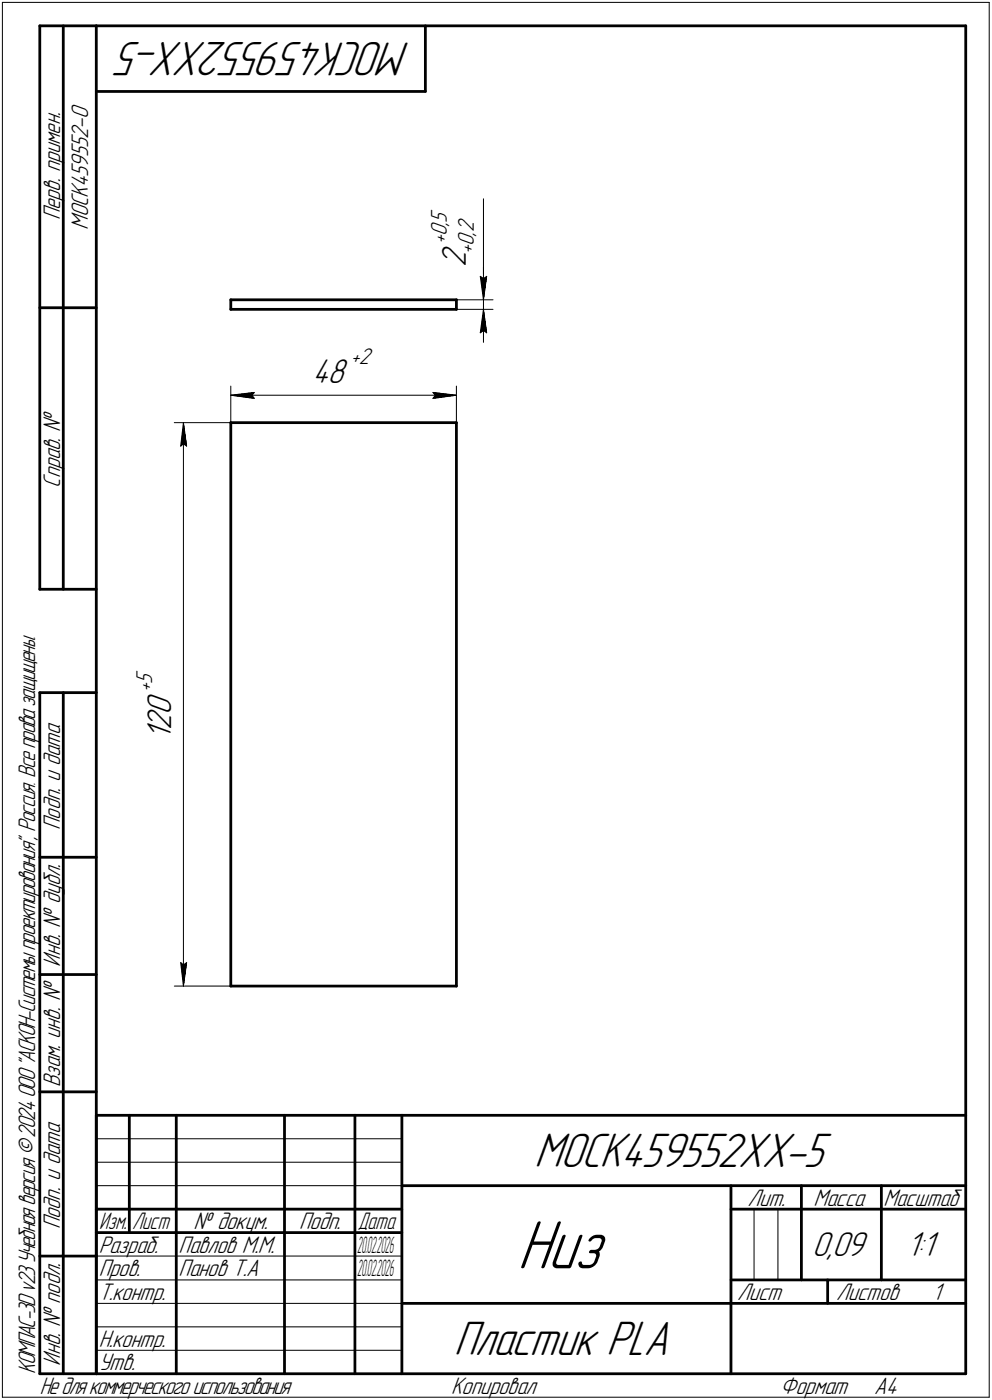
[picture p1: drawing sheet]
<svg xmlns="http://www.w3.org/2000/svg" width="211mm" height="298mm" viewBox="0 0 211 298" stroke-linecap="round" stroke-linejoin="round" font-family="sans-serif">
<g fill="none" stroke="#000" stroke-width=".59">
<path d="M8.5 5.5v120zM8.5 5.5h12zM13.5 5.5v120zM20.5 5.5v287zM20.5 5.5h185zM20.5 19.5h70zM90.5 5.5v14zM205.5 5.5v287zM8.5 65.5h12zM49.1 63.8h48zM49.1 65.9h48zM49.1 63.8v2.1z"/>
<path d="M97.1 63.8v2.1zM49.1 90v120zM49.1 90h48zM97.1 90v120zM8.5 125.5h12zM8.5 147.5v145zM8.5 147.5h12zM13.5 147.5v145zM8.5 182.5h12zM8.5 207.5h12zM49.1 210h48zM8.5 232.5h12z"/>
<path d="M20.5 237.5h185zM20.5 237.5v55zM27.5 237.5v25zM37.5 237.5v55zM60.5 237.5v55zM75.5 237.5v55zM85.5 237.5v55zM20.5 257.5h65zM85.5 252.5h120zM155.5 252.5v40zM155.5 257.5h15zM170.5 252.5v20z"/>
<path d="M170.5 257.5h35zM187.5 252.5v20zM8.5 267.5h12zM20.5 262.5h65zM85.5 277.5h70zM155.5 277.5h50zM155.5 272.5h50zM176.1 272.5v5zM8.5 292.5h12zM20.5 292.5h185z"/>
</g>
<g fill="none" stroke="#000" stroke-width=".21">
<path d="M.5 .5v297zM.5 .5h210zM210.5 .5v297zM102.2 58.8l.7 .6zM102.2 58.8l.7 5zM102.9 58.8v5zM102.9 42.3v16.5zM102.9 59.4l.6-.6zM102.9 56.9v6.9zM103.5 58.8l-.6 5zM97.1 63.8h7.8zM97.1 65.9h7.8z"/>
<path d="M102.2 70.9l.7-.5zM102.9 65.9l-.7 5zM102.9 70.4l.6 .5zM102.9 65.9l.6 5zM102.9 65.9v7zM102.9 63.8v2.1zM37.1 90h60zM38.4 95l.6-.5zM39 90l.7 5zM39 94.5l.7 .5zM39 90l-.6 5zM39 90v120z"/>
<path d="M49.1 82.2v7.8zM49.1 84.2l5-.6zM49.1 84.2l5 .6zM49.1 84.2h48zM53.6 84.2l.5 .6zM54.1 83.6l-.5 .6zM92.1 84.8l5-.6zM92.1 83.6l.5 .6zM92.1 83.6l5 .6zM92.6 84.2l-.5 .6zM97.1 82.2v7.8zM37.1 210h60z"/>
<path d="M38.4 205l.6 5zM38.4 205l.6 .5zM39 205.5l.7-.5zM39.7 205l-.7 5zM20.5 247.5h65zM20.5 252.5h65zM20.5 242.5h65zM160.4 257.5v15zM165.5 257.5v15zM20.5 267.5h65zM20.5 272.5h65zM20.5 277.5h65z"/>
<path d="M.5 297.5h210zM20.5 282.5h65zM20.5 287.5h65z"/>
</g>
<g fill="#fff" stroke="#fff" stroke-width=".21">
<path d="M91.4 44.4h10.5zM91.4 44.4h10.5zM91.4 44.5h10.5zM91.4 44.6h10.5zM91.4 44.7h10.5zM91.4 44.8h10.5zM91.4 44.9h10.5zM91.4 45h10.5zM91.4 45h10.5zM91.4 45.1h10.5zM91.4 45.2h10.5zM91.4 45.3h10.5zM91.4 45.4h10.5zM91.4 45.5h10.5zM91.4 45.6h10.5zM91.4 45.6h10.5zM91.4 45.7h10.5zM91.4 45.8h10.5zM91.4 45.9h10.5zM91.4 46h10.5zM91.4 46.1h10.5zM91.4 46.1h10.5zM91.4 46.2h10.5zM91.4 46.3h10.5zM91.4 46.4h10.5zM91.4 46.5h10.5zM91.4 46.6h10.5zM91.4 46.7h10.5zM91.4 46.7h10.5zM91.4 46.8h10.5zM91.4 46.9h10.5zM91.4 47h10.5zM91.4 47.1h10.5zM91.4 47.2h10.5zM91.4 47.2h10.5zM91.4 47.3h10.5zM91.4 47.4h10.5zM91.4 47.5h10.5zM91.4 47.6h10.5zM91.4 47.7h10.5zM91.4 47.8h10.5zM91.4 47.8h10.5zM91.4 47.9h10.5zM91.4 48h10.5zM91.4 48.1h10.5zM91.4 48.2h10.5zM91.4 48.3h10.5zM91.4 48.3h10.5zM91.4 48.4h10.5zM91.4 48.5h10.5zM91.4 48.6h10.5zM91.4 48.7h10.5zM91.4 48.8h10.5zM91.4 48.9h10.5zM91.4 48.9h10.5zM91.4 49h10.5zM91.4 49.1h10.5zM91.4 49.2h10.5zM91.4 49.3h10.5zM91.4 49.4h10.5zM91.4 49.4h10.5zM91.4 49.5h10.5zM91.4 49.6h10.5zM91.4 49.7h10.5zM91.4 49.8h10.5zM91.4 49.9h10.5zM91.4 50h10.5zM91.4 50h10.5zM91.4 50.1h10.5zM91.4 50.2h10.5zM91.4 50.3h10.5zM91.4 50.4h10.5zM91.4 50.5h10.5zM91.4 50.5h10.5zM91.4 50.6h10.5zM91.4 50.7h10.5zM91.4 50.8h10.5zM91.4 50.9h10.5zM91.4 51h10.5zM91.4 51.1h10.5zM91.4 51.1h10.5zM91.4 51.2h10.5zM91.4 51.3h10.5zM91.4 51.4h10.5zM91.4 51.5h10.5zM91.4 51.6h10.5zM91.4 51.6h10.5zM91.4 51.7h10.5zM91.4 51.8h10.5zM91.4 51.9h10.5zM91.4 52h10.5zM91.4 52.1h10.5zM91.4 52.2h10.5zM91.4 52.2h10.5zM91.4 52.3h10.5zM91.4 52.4h10.5zM91.4 52.5h10.5zM91.4 52.6h10.5zM91.4 52.7h10.5zM91.4 52.7h10.5zM91.4 52.8h10.5zM91.4 52.9h10.5zM91.4 53h10.5zM91.4 53.1h10.5zM91.4 53.2h10.5zM91.4 53.3h10.5zM91.4 53.3h10.5zM91.4 53.4h10.5zM91.4 53.5h10.5zM91.4 53.6h10.5zM91.4 53.7h10.5zM91.4 53.8h10.5zM91.4 53.8h10.5zM91.4 53.9h10.5zM91.4 54h10.5zM91.4 54.1h10.5zM91.4 54.2h10.5zM91.4 54.3h10.5zM91.4 54.4h10.5zM91.4 54.4h10.5zM91.4 54.5h10.5zM91.4 54.6h10.5zM91.4 54.7h10.5zM91.4 54.8h10.5zM91.4 54.9h10.5zM91.4 54.9h10.5zM91.4 55h10.5zM91.4 55.1h10.5zM91.4 55.2h10.5zM91.4 55.3h10.5zM91.4 55.4h10.5zM91.4 55.5h10.5zM91.4 55.5h10.5zM91.4 55.6h10.5zM91.4 55.7h10.5zM91.4 55.8h10.5zM91.4 55.9h10.5zM91.4 56h10.5zM91.4 56h10.5zM91.4 56.1h10.5zM91.4 56.2h10.5zM91.4 56.3h10.5zM91.4 56.4h10.5zM91.4 56.5h10.5zM91.4 56.6h10.5zM91.4 56.6h10.5zM91.4 56.7h10.5zM91.4 56.8h10.5z"/>
<path d="M101.6 58.4h2.5zM101.7 58.5h2.4zM101.7 58.6h2.4zM101.7 58.7h2.4zM101.7 58.8h2.4zM101.7 58.8h2.4zM101.7 58.9h2.4zM101.7 59h2.4zM101.8 59.1h2.3zM101.8 59.2h2.2zM101.8 59.3h2.2zM101.8 59.4h2.2zM101.8 59.4h2.2zM101.8 59.5h2.2zM101.8 59.6h2.2zM101.9 59.7h2.1zM101.9 59.8h2.1zM101.9 59.9h2.1zM101.9 59.9h2zM101.9 60h2zM101.9 60.1h2zM101.9 60.2h2zM101.9 60.3h2zM101.9 60.4h2zM101.9 60.5h2zM101.9 60.5h2zM101.9 60.6h1.9zM101.9 60.7h1.9zM101.9 60.8h1.9zM102 60.9h1.8zM102 61h1.8zM102 61h1.8zM102 61.1h1.8zM102 61.2h1.8zM102 61.3h1.8zM102 61.4h1.7zM102.1 61.5h1.6zM102.1 61.6h1.6zM102.1 61.6h1.6zM102.1 61.7h1.6zM102.1 61.8h1.6zM102.1 61.9h1.6zM102.1 62h1.6zM102.1 62.1h1.5zM102.2 62.1h1.4zM102.2 62.2h1.4zM102.3 62.3h1.2zM102.3 62.4h1.2zM102.4 62.5h1.1zM102.4 62.6h1.1zM102.4 62.7h1zM102.4 62.7h1zM102.4 62.8h1zM102.5 62.9h.8zM102.5 63h.8zM102.6 63.1h.6zM102.6 63.2h.6zM102.6 63.2h.5zM102.7 63.3h.4zM102.7 63.4h.4zM102.8 63.5h.2zM102.8 63.6h.2z"/>
<path d="M102.8 66.1h.2zM102.8 66.2h.2zM102.7 66.3h.4zM102.7 66.4h.4zM102.6 66.5h.5zM102.6 66.5h.6zM102.6 66.6h.6zM102.5 66.7h.8zM102.5 66.8h.8zM102.4 66.9h1zM102.4 67h1zM102.4 67.1h1zM102.4 67.1h1.1zM102.4 67.2h1.1zM102.3 67.3h1.2zM102.3 67.4h1.2zM102.2 67.5h1.4zM102.2 67.6h1.4zM102.1 67.6h1.5zM102.1 67.7h1.6zM102.1 67.8h1.6zM102.1 67.9h1.6zM102.1 68h1.6zM102.1 68.1h1.6zM102.1 68.2h1.6zM102.1 68.2h1.6zM102 68.3h1.7zM102 68.4h1.8zM102 68.5h1.8zM102 68.6h1.8zM102 68.7h1.8zM102 68.7h1.8zM102 68.8h1.8zM101.9 68.9h1.9zM101.9 69h1.9zM101.9 69.1h1.9zM101.9 69.2h2zM101.9 69.3h2zM101.9 69.3h2zM101.9 69.4h2zM101.9 69.5h2zM101.9 69.6h2zM101.9 69.7h2zM101.9 69.8h2zM101.9 69.8h2zM101.9 69.9h2.1zM101.9 70h2.1zM101.9 70.1h2.1zM101.8 70.2h2.2zM101.8 70.3h2.2zM101.8 70.4h2.2zM101.8 70.4h2.2zM101.8 70.5h2.2zM101.8 70.6h2.2zM101.8 70.7h2.3zM101.7 70.8h2.4zM101.7 70.9h2.4zM101.7 71h2.4zM101.7 71h2.4zM101.7 71.1h2.4zM101.7 71.2h2.4zM101.7 71.3h2.4z"/>
<path d="M66.5 73.7h13.2zM66.5 73.8h13.2zM66.5 73.9h13.2zM66.5 74h13.2zM66.5 74.1h13.2zM66.5 74.2h13.2zM66.5 74.3h13.2zM66.5 74.3h13.2zM66.5 74.4h13.2zM66.5 74.5h13.2zM66.5 74.6h13.2zM66.5 74.7h13.2zM66.5 74.8h13.2zM66.5 74.8h13.2zM66.5 74.9h13.2zM66.5 75h13.2zM66.5 75.1h13.2zM66.5 75.2h13.2zM66.5 75.3h13.2zM66.5 75.4h13.2zM66.5 75.4h13.2zM66.5 75.5h13.2zM66.5 75.6h13.2zM66.5 75.7h13.2zM66.5 75.8h13.2zM66.5 75.9h13.2zM66.5 75.9h13.2zM66.5 76h13.2zM66.5 76.1h13.2zM66.5 76.2h13.2zM66.5 76.3h13.2zM66.5 76.4h13.2zM66.5 76.5h13.2zM66.5 76.5h13.2zM66.5 76.6h13.2zM66.5 76.7h13.2zM66.5 76.8h13.2zM66.5 76.9h13.2zM66.5 77h13.2zM66.5 77h13.2zM66.5 77.1h13.2zM66.5 77.2h13.2zM66.5 77.3h13.2zM66.5 77.4h13.2zM66.5 77.5h13.2zM66.5 77.6h13.2zM66.5 77.6h13.2zM66.5 77.7h13.2zM66.5 77.8h13.2zM66.5 77.9h13.2zM66.5 78h13.2zM66.5 78.1h13.2zM66.5 78.1h13.2zM66.5 78.2h13.2zM66.5 78.3h13.2zM66.5 78.4h13.2zM66.5 78.5h13.2zM66.5 78.6h13.2zM66.5 78.7h13.2zM66.5 78.7h13.2zM66.5 78.8h13.2zM66.5 78.9h13.2zM66.5 79h13.2zM66.5 79.1h13.2zM66.5 79.2h13.2zM66.5 79.2h13.2zM66.5 79.3h13.2zM66.5 79.4h13.2zM66.5 79.5h13.2zM66.5 79.6h13.2zM66.5 79.7h13.2zM66.5 79.8h13.2zM66.5 79.8h13.2zM66.5 79.9h13.2zM66.5 80h13.2zM66.5 80.1h13.2zM66.5 80.2h13.2zM66.5 80.3h13.2zM66.5 80.3h13.2zM66.5 80.4h13.2zM66.5 80.5h13.2zM66.5 80.6h13.2zM66.5 80.7h13.2zM66.5 80.8h13.2zM66.5 80.9h13.2zM66.5 80.9h13.2zM66.5 81h13.2zM66.5 81.1h13.2zM66.5 81.2h13.2zM66.5 81.3h13.2zM66.5 81.4h13.2zM66.5 81.4h13.2zM66.5 81.5h13.2zM66.5 81.6h13.2zM66.5 81.7h13.2zM66.5 81.8h13.2zM66.5 81.9h13.2zM66.5 82h13.2zM66.5 82h13.2zM66.5 82.1h13.2zM66.5 82.2h13.2zM66.5 82.3h13.2zM66.5 82.4h13.2zM66.5 82.5h13.2zM66.5 82.5h13.2zM66.5 82.6h13.2zM66.5 82.7h13.2zM66.5 82.8h13.2zM66.5 82.9h13.2zM66.5 83h13.2zM66.5 83.1h13.2z"/>
<path d="M91.6 83.1h.7zM91.6 83.1h1.3zM91.6 83.2h1.9zM91.6 83.3h2.5zM91.6 83.4h3.1zM91.6 83.5h3.7zM91.6 83.6h4zM91.6 83.7h4.2zM91.6 83.7h4.4zM91.6 83.8h4.7zM91.6 83.9h4.9zM91.6 84h5.1zM91.6 84.1h5.3zM91.6 84.2h5.5zM91.6 84.2h5.3zM91.6 84.3h5.2zM91.6 84.4h4.9zM91.6 84.5h4.8zM91.6 84.6h4.6zM91.6 84.7h4.3zM91.6 84.8h4.2zM91.6 84.8h4zM91.6 84.9h3.7zM91.6 85h3.1zM91.6 85.1h2.5zM91.6 85.2h1.9zM91.6 85.3h1.3zM91.6 85.3h.7z"/>
<path d="M54 83.1h.6zM53.4 83.1h1.2zM52.7 83.2h1.9zM52.2 83.3h2.4zM51.6 83.4h3zM50.9 83.5h3.7zM50.7 83.6h3.9zM50.5 83.7h4.1zM50.3 83.7h4.3zM50 83.8h4.6zM49.8 83.9h4.8zM49.6 84h5zM49.4 84.1h5.2zM49.1 84.2h5.5zM49.4 84.2h5.2zM49.5 84.3h5.1zM49.7 84.4h4.9zM50 84.5h4.6zM50.1 84.6h4.5zM50.3 84.7h4.3zM50.5 84.8h4.1zM50.7 84.8h3.9zM50.9 84.9h3.7zM51.6 85h3zM52.2 85.1h2.4zM52.7 85.2h1.9zM53.4 85.3h1.2zM54 85.3h.6z"/>
<path d="M28.6 142.5h9.5zM28.6 142.6h9.5zM28.6 142.7h9.5zM28.6 142.7h9.5zM28.6 142.8h9.5zM28.6 142.9h9.5zM28.6 143h9.5zM28.6 143.1h9.5zM28.6 143.2h9.5zM28.6 143.3h9.5zM28.6 143.3h9.5zM28.6 143.4h9.5zM28.6 143.5h9.5zM28.6 143.6h9.5zM28.6 143.7h9.5zM28.6 143.8h9.5zM28.6 143.8h9.5zM28.6 143.9h9.5zM28.6 144h9.5zM28.6 144.1h9.5zM28.6 144.2h9.5zM28.6 144.3h9.5zM28.6 144.4h9.5zM28.6 144.4h9.5zM28.6 144.5h9.5zM28.6 144.6h9.5zM28.6 144.7h9.5zM28.6 144.8h9.5zM28.6 144.9h9.5zM28.6 144.9h9.5zM28.6 145h9.5zM28.6 145.1h9.5zM28.6 145.2h9.5zM28.6 145.3h9.5zM28.6 145.4h9.5zM28.6 145.5h9.5zM28.6 145.5h9.5zM28.6 145.6h9.5zM28.6 145.7h9.5zM28.6 145.8h9.5zM28.6 145.9h9.5zM28.6 146h9.5zM28.6 146h9.5zM28.6 146.1h9.5zM28.6 146.2h9.5zM28.6 146.3h9.5zM28.6 146.4h9.5zM28.6 146.5h9.5zM28.6 146.6h9.5zM28.6 146.6h9.5zM28.6 146.7h9.5zM28.6 146.8h9.5zM28.6 146.9h9.5zM28.6 147h9.5zM28.6 147.1h9.5zM28.6 147.2h9.5zM28.6 147.2h9.5zM28.6 147.3h9.5zM28.6 147.4h9.5zM28.6 147.5h9.5zM28.6 147.6h9.5zM28.6 147.7h9.5zM28.6 147.7h9.5zM28.6 147.8h9.5zM28.6 147.9h9.5zM28.6 148h9.5zM28.6 148.1h9.5zM28.6 148.2h9.5zM28.6 148.3h9.5zM28.6 148.3h9.5zM28.6 148.4h9.5zM28.6 148.5h9.5zM28.6 148.6h9.5zM28.6 148.7h9.5zM28.6 148.8h9.5zM28.6 148.8h9.5zM28.6 148.9h9.5zM28.6 149h9.5zM28.6 149.1h9.5zM28.6 149.2h9.5zM28.6 149.3h9.5zM28.6 149.4h9.5zM28.6 149.4h9.5zM28.6 149.5h9.5zM28.6 149.6h9.5zM28.6 149.7h9.5zM28.6 149.8h9.5zM28.6 149.9h9.5zM28.6 149.9h9.5zM28.6 150h9.5zM28.6 150.1h9.5zM28.6 150.2h9.5zM28.6 150.3h9.5zM28.6 150.4h9.5zM28.6 150.5h9.5zM28.6 150.5h9.5zM28.6 150.6h9.5zM28.6 150.7h9.5zM28.6 150.8h9.5zM28.6 150.9h9.5zM28.6 151h9.5zM28.6 151h9.5zM28.6 151.1h9.5zM28.6 151.2h9.5zM28.6 151.3h9.5zM28.6 151.4h9.5zM28.6 151.5h9.5zM28.6 151.6h9.5zM28.6 151.6h9.5zM28.6 151.7h9.5zM28.6 151.8h9.5zM28.6 151.9h9.5zM28.6 152h9.5zM28.6 152.1h9.5zM28.6 152.1h9.5zM28.6 152.2h9.5zM28.6 152.3h9.5zM28.6 152.4h9.5zM28.6 152.5h9.5zM28.6 152.6h9.5zM28.6 152.7h9.5zM28.6 152.7h9.5zM28.6 152.8h9.5zM28.6 152.9h9.5zM28.6 153h9.5zM28.6 153.1h9.5zM28.6 153.2h9.5zM28.6 153.2h9.5zM28.6 153.3h9.5zM28.6 153.4h9.5zM28.6 153.5h9.5zM28.6 153.6h9.5zM28.6 153.7h9.5zM28.6 153.8h9.5zM28.6 153.8h9.5zM28.6 153.9h9.5zM28.6 154h9.5zM28.6 154.1h9.5zM28.6 154.2h9.5zM28.6 154.3h9.5zM28.6 154.3h9.5zM28.6 154.4h9.5zM28.6 154.5h9.5zM28.6 154.6h9.5zM28.6 154.7h9.5zM28.6 154.8h9.5zM28.6 154.9h9.5zM28.6 154.9h9.5zM28.6 155h9.5zM28.6 155.1h9.5zM28.6 155.2h9.5zM28.6 155.3h9.5zM28.6 155.4h9.5zM28.6 155.4h9.5zM28.6 155.5h9.5zM28.6 155.6h9.5zM28.6 155.7h9.5zM28.6 155.8h9.5zM28.6 155.9h9.5zM28.6 156h9.5zM28.6 156h9.5zM28.6 156.1h9.5zM28.6 156.2h9.5zM28.6 156.3h9.5zM28.6 156.4h9.5zM28.6 156.5h9.5zM28.6 156.5h9.5zM28.6 156.6h9.5zM28.6 156.7h9.5zM28.6 156.8h9.5zM28.6 156.9h9.5zM28.6 157h9.5zM28.6 157.1h9.5zM28.6 157.1h9.5zM28.6 157.2h9.5zM28.6 157.3h9.5zM28.6 157.4h9.5z"/>
<path d="M37.8 204.5h2.5zM37.9 204.6h2.4zM37.9 204.6h2.4zM37.9 204.7h2.4zM37.9 204.8h2.4zM37.9 204.9h2.4zM37.9 205h2.4zM37.9 205.1h2.4zM38 205.1h2.2zM38 205.2h2.2zM38 205.3h2.2zM38 205.4h2.2zM38 205.5h2.2zM38 205.6h2.2zM38 205.7h2.2zM38.1 205.7h2zM38.1 205.8h2zM38.1 205.9h2zM38.1 206h2zM38.1 206.1h2zM38.1 206.2h2zM38.1 206.2h2zM38.1 206.3h1.9zM38.2 206.4h1.8zM38.2 206.5h1.8zM38.2 206.6h1.8zM38.2 206.7h1.8zM38.2 206.8h1.8zM38.2 206.8h1.8zM38.2 206.9h1.8zM38.3 207h1.7zM38.3 207.1h1.7zM38.3 207.2h1.7zM38.3 207.3h1.7zM38.3 207.3h1.7zM38.3 207.4h1.7zM38.3 207.5h1.7zM38.4 207.6h1.5zM38.4 207.7h1.5zM38.4 207.8h1.5zM38.4 207.9h1.5zM38.4 207.9h1.5zM38.4 208h1.5zM38.4 208.1h1.5zM38.4 208.2h1.4zM38.4 208.3h1.4zM38.4 208.4h1.4zM38.5 208.4h1.2zM38.5 208.5h1.2zM38.5 208.6h1.1zM38.6 208.7h1zM38.6 208.8h.9zM38.7 208.9h.8zM38.7 209h.8zM38.7 209h.8zM38.8 209.1h.7zM38.8 209.2h.6zM38.8 209.3h.6zM38.9 209.4h.4zM38.9 209.5h.4zM38.9 209.5h.4zM38.9 209.6h.3zM38.9 209.7h.3z"/>
<path d="M38.9 90.3h.3zM38.9 90.3h.3zM38.9 90.4h.4zM38.9 90.5h.4zM38.9 90.6h.4zM38.8 90.7h.6zM38.8 90.8h.6zM38.8 90.8h.7zM38.7 90.9h.8zM38.7 91h.8zM38.7 91.1h.8zM38.6 91.2h.9zM38.6 91.3h1zM38.5 91.4h1.1zM38.5 91.4h1.2zM38.5 91.5h1.2zM38.4 91.6h1.4zM38.4 91.7h1.4zM38.4 91.8h1.4zM38.4 91.9h1.5zM38.4 91.9h1.5zM38.4 92h1.5zM38.4 92.1h1.5zM38.4 92.2h1.5zM38.4 92.3h1.5zM38.4 92.4h1.5zM38.3 92.5h1.7zM38.3 92.5h1.7zM38.3 92.6h1.7zM38.3 92.7h1.7zM38.3 92.8h1.7zM38.3 92.9h1.7zM38.3 93h1.7zM38.2 93h1.8zM38.2 93.1h1.8zM38.2 93.2h1.8zM38.2 93.3h1.8zM38.2 93.4h1.8zM38.2 93.5h1.8zM38.2 93.6h1.8zM38.1 93.6h1.9zM38.1 93.7h2zM38.1 93.8h2zM38.1 93.9h2zM38.1 94h2zM38.1 94.1h2zM38.1 94.1h2zM38.1 94.2h2zM38 94.3h2.2zM38 94.4h2.2zM38 94.5h2.2zM38 94.6h2.2zM38 94.7h2.2zM38 94.7h2.2zM38 94.8h2.2zM37.9 94.9h2.4zM37.9 95h2.4zM37.9 95.1h2.4zM37.9 95.2h2.4zM37.9 95.2h2.4zM37.9 95.3h2.4zM37.9 95.4h2.4z"/>
</g>
<g fill="#000" stroke="#000" stroke-width=".21">
<path d="M102.3 59h.1zM102.3 59.1h.2zM102.3 59.2h.4zM102.3 59.3h.5zM102.3 59.4h.6zM102.3 59.4h.6zM102.4 59.5h.5zM102.4 59.6h.5zM102.4 59.7h.5zM102.4 59.8h.5zM102.4 59.9h.5zM102.4 59.9h.5zM102.4 60h.5zM102.4 60.1h.5zM102.4 60.2h.5zM102.4 60.3h.5zM102.4 60.4h.5zM102.4 60.5h.5zM102.4 60.5h.5zM102.4 60.6h.5zM102.4 60.7h.5zM102.5 60.8h.4zM102.5 60.9h.4zM102.5 61h.4zM102.5 61h.4zM102.5 61.1h.4zM102.5 61.2h.4zM102.5 61.3h.4zM102.6 61.4h.3zM102.6 61.5h.3zM102.6 61.6h.3zM102.6 61.6h.3zM102.6 61.7h.3zM102.6 61.8h.3zM102.6 61.9h.3zM102.7 62h.2zM102.7 62.1h.2zM102.7 62.1h.2zM102.7 62.2h.2zM102.7 62.3h.2zM102.7 62.4h.2zM102.7 62.5h.2zM102.7 62.6h.2z"/>
<path d="M103.4 59h.1zM103.2 59.1h.3zM103.1 59.2h.4zM103 59.3h.5zM102.9 59.4h.6zM102.9 59.4h.6zM102.9 59.5h.6zM102.9 59.6h.6zM102.9 59.7h.6zM102.9 59.8h.6zM102.9 59.9h.6zM102.9 59.9h.6zM102.9 60h.6zM102.9 60.1h.5zM102.9 60.2h.5zM102.9 60.3h.5zM102.9 60.4h.5zM102.9 60.5h.5zM102.9 60.5h.5zM102.9 60.6h.5zM102.9 60.7h.5zM102.9 60.8h.4zM102.9 60.9h.4zM102.9 61h.4zM102.9 61h.4zM102.9 61.1h.4zM102.9 61.2h.4zM102.9 61.3h.4zM102.9 61.4h.3zM102.9 61.5h.3zM102.9 61.6h.3zM102.9 61.6h.3zM102.9 61.7h.3zM102.9 61.8h.3zM102.9 61.9h.3zM102.9 62h.2zM102.9 62.1h.2zM102.9 62.1h.2zM102.9 62.2h.2zM102.9 62.3h.2zM102.9 62.4h.2zM102.9 62.5h.2zM102.9 62.6h.2zM102.9 62.7h.1zM102.9 62.7h.1zM102.9 62.8h.1zM102.9 62.9h.1zM102.9 63h.1zM102.9 63.1h.1zM102.9 63.2h.1z"/>
<path d="M102.7 67.1h.2zM102.7 67.2h.2zM102.7 67.3h.2zM102.7 67.4h.2zM102.7 67.5h.2zM102.7 67.6h.2zM102.7 67.6h.2zM102.7 67.7h.2zM102.6 67.8h.3zM102.6 67.9h.3zM102.6 68h.3zM102.6 68.1h.3zM102.6 68.2h.3zM102.6 68.2h.3zM102.6 68.3h.3zM102.5 68.4h.4zM102.5 68.5h.4zM102.5 68.6h.4zM102.5 68.7h.4zM102.5 68.7h.4zM102.5 68.8h.4zM102.5 68.9h.4zM102.4 69h.5zM102.4 69.1h.5zM102.4 69.2h.5zM102.4 69.3h.5zM102.4 69.3h.5zM102.4 69.4h.5zM102.4 69.5h.5zM102.4 69.6h.5zM102.4 69.7h.5zM102.4 69.8h.5zM102.4 69.8h.5zM102.4 69.9h.5zM102.4 70h.5zM102.4 70.1h.5zM102.4 70.2h.5zM102.3 70.3h.6zM102.3 70.4h.6zM102.3 70.4h.5zM102.3 70.5h.4zM102.3 70.6h.2zM102.3 70.7h.1z"/>
<path d="M102.9 66.5h.1zM102.9 66.6h.1zM102.9 66.7h.1zM102.9 66.8h.1zM102.9 66.9h.1zM102.9 67h.1zM102.9 67.1h.1zM102.9 67.1h.2zM102.9 67.2h.2zM102.9 67.3h.2zM102.9 67.4h.2zM102.9 67.5h.2zM102.9 67.6h.2zM102.9 67.6h.2zM102.9 67.7h.2zM102.9 67.8h.3zM102.9 67.9h.3zM102.9 68h.3zM102.9 68.1h.3zM102.9 68.2h.3zM102.9 68.2h.3zM102.9 68.3h.3zM102.9 68.4h.4zM102.9 68.5h.4zM102.9 68.6h.4zM102.9 68.7h.4zM102.9 68.7h.4zM102.9 68.8h.4zM102.9 68.9h.4zM102.9 69h.5zM102.9 69.1h.5zM102.9 69.2h.5zM102.9 69.3h.5zM102.9 69.3h.5zM102.9 69.4h.5zM102.9 69.5h.5zM102.9 69.6h.5zM102.9 69.7h.6zM102.9 69.8h.6zM102.9 69.8h.6zM102.9 69.9h.6zM102.9 70h.6zM102.9 70.1h.6zM102.9 70.2h.6zM102.9 70.3h.6zM102.9 70.4h.6zM103 70.4h.5zM103.1 70.5h.4zM103.2 70.6h.3zM103.4 70.7h.1z"/>
<path d="M38.9 91.4h.1zM38.9 91.5h.1zM38.9 91.6h.1zM38.9 91.7h.1zM38.9 91.8h.1zM38.9 91.9h.1zM38.9 91.9h.1zM38.9 92h.1zM38.9 92.1h.1zM38.8 92.2h.2zM38.8 92.3h.2zM38.8 92.4h.2zM38.8 92.5h.2zM38.8 92.5h.2zM38.8 92.6h.2zM38.8 92.7h.2zM38.8 92.8h.2zM38.7 92.9h.3zM38.7 93h.3zM38.7 93h.3zM38.7 93.1h.3zM38.7 93.2h.3zM38.7 93.3h.3zM38.7 93.4h.3zM38.7 93.5h.3zM38.7 93.6h.3zM38.6 93.6h.4zM38.6 93.7h.4zM38.6 93.8h.4zM38.6 93.9h.4zM38.6 94h.4zM38.6 94.1h.4zM38.6 94.1h.4zM38.6 94.2h.4zM38.5 94.3h.5zM38.5 94.4h.5zM38.5 94.5h.5zM38.5 94.6h.4zM38.5 94.7h.4zM38.5 94.7h.3zM38.5 94.8h.2z"/>
<path d="M39 90.7h.2zM39 90.8h.2zM39 90.8h.2zM39 90.9h.2zM39 91h.2zM39 91.1h.2zM39 91.2h.2zM39 91.3h.3zM39 91.4h.3zM39 91.4h.3zM39 91.5h.3zM39 91.6h.3zM39 91.7h.3zM39 91.8h.3zM39 91.9h.3zM39 91.9h.4zM39 92h.4zM39 92.1h.4zM39 92.2h.4zM39 92.3h.4zM39 92.4h.4zM39 92.5h.4zM39 92.5h.5zM39 92.6h.5zM39 92.7h.5zM39 92.8h.5zM39 92.9h.5zM39 93h.5zM39 93h.5zM39 93.1h.5zM39 93.2h.5zM39 93.3h.5zM39 93.4h.5zM39 93.5h.5zM39 93.6h.5zM39 93.6h.5zM39 93.7h.5zM39 93.8h.6zM39 93.9h.6zM39 94h.6zM39 94.1h.6zM39 94.1h.6zM39 94.2h.6zM39 94.3h.6zM39 94.4h.7zM39 94.5h.7zM39.2 94.6h.5zM39.3 94.7h.4zM39.4 94.7h.3zM39.5 94.8h.2z"/>
<path d="M49.1 84.2h4.5zM49.8 84.2h3.9zM50.4 84.3h3.4zM51.1 84.4h2.7zM51.6 84.5h2.2zM52.2 84.6h1.7zM52.9 84.7h1.1zM53.5 84.8h.6z"/>
<path d="M53.4 83.7h.7zM52.7 83.7h1.3zM52 83.8h1.9zM51.3 83.9h2.5zM50.5 84h3.3zM49.9 84.1h3.8z"/>
<path d="M92.2 83.7h.7zM92.3 83.7h1.3zM92.4 83.8h1.9zM92.5 83.9h2.5zM92.5 84h3.3zM92.6 84.1h3.8z"/>
<path d="M92.6 84.2h4.5zM92.6 84.2h3.9zM92.5 84.3h3.4zM92.5 84.4h2.7zM92.4 84.5h2.3zM92.4 84.6h1.7zM92.3 84.7h1.1zM92.2 84.8h.6z"/>
<path d="M38.5 205.1h.2zM38.5 205.2h.3zM38.5 205.3h.4zM38.5 205.4h.4zM38.5 205.5h.5zM38.5 205.6h.5zM38.5 205.7h.5zM38.6 205.7h.4zM38.6 205.8h.4zM38.6 205.9h.4zM38.6 206h.4zM38.6 206.1h.4zM38.6 206.2h.4zM38.6 206.2h.4zM38.6 206.3h.4zM38.7 206.4h.3zM38.7 206.5h.3zM38.7 206.6h.3zM38.7 206.7h.3zM38.7 206.8h.3zM38.7 206.8h.3zM38.7 206.9h.3zM38.7 207h.3zM38.7 207.1h.3zM38.8 207.2h.2zM38.8 207.3h.2zM38.8 207.3h.2zM38.8 207.4h.2zM38.8 207.5h.2zM38.8 207.6h.2zM38.8 207.7h.2zM38.8 207.8h.2zM38.9 207.9h.1zM38.9 207.9h.1zM38.9 208h.1zM38.9 208.1h.1zM38.9 208.2h.1zM38.9 208.3h.1zM38.9 208.4h.1zM38.9 208.4h.1zM38.9 208.5h.1z"/>
<path d="M39.5 205.1h.2zM39.4 205.2h.3zM39.3 205.3h.4zM39.2 205.4h.5zM39 205.5h.7zM39 205.6h.7zM39 205.7h.6zM39 205.7h.6zM39 205.8h.6zM39 205.9h.6zM39 206h.6zM39 206.1h.6zM39 206.2h.6zM39 206.2h.5zM39 206.3h.5zM39 206.4h.5zM39 206.5h.5zM39 206.6h.5zM39 206.7h.5zM39 206.8h.5zM39 206.8h.5zM39 206.9h.5zM39 207h.5zM39 207.1h.5zM39 207.2h.5zM39 207.3h.5zM39 207.3h.5zM39 207.4h.5zM39 207.5h.4zM39 207.6h.4zM39 207.7h.4zM39 207.8h.4zM39 207.9h.4zM39 207.9h.4zM39 208h.4zM39 208.1h.3zM39 208.2h.3zM39 208.3h.3zM39 208.4h.3zM39 208.4h.3zM39 208.5h.3zM39 208.6h.3zM39 208.7h.3zM39 208.8h.2zM39 208.9h.2zM39 209h.2zM39 209h.2zM39 209.1h.2zM39 209.2h.2zM39 209.3h.2z"/>
</g>
<text font-size="15.6" x="110.1" y="270.1">Низ</text>
<g font-size="10.9">
<text x="87.3" y="9" transform="rotate(-180 87.3 9)">МОСК459552XX-5</text>
<text x="113.7" y="248.5">МОСК459552XX-5</text>
<text x="96.5" y="288.5">Пластик PLA</text>
</g>
<g font-size="7.8">
<text x="99.1" y="56.9" transform="rotate(-90 99.1 56.9)">2</text>
<text x="66.5" y="81.5">48</text>
<text x="36.4" y="155.4" transform="rotate(-90 36.4 155.4)">2</text>
<text x="36.4" y="152.2" transform="rotate(-90 36.4 152.2)">0</text>
<text x="36.4" y="157.5" transform="rotate(-90 36.4 157.5)">1</text>
<text x="172.8" y="267.5">0,09</text>
<text x="192.9" y="267.5">1:1</text>
</g>
<g font-size="5.4">
<text x="12.8" y="46.9" transform="rotate(-90 12.8 46.9)">Перв. примен.</text>
<text x="18.8" y="49.1" transform="rotate(-90 18.8 49.1)">МОСК459552-0</text>
<text x="12.8" y="103.8" transform="rotate(-90 12.8 103.8)">Справ. №</text>
<text x="12.8" y="176.7" transform="rotate(-90 12.8 176.7)">Подп. и дата</text>
<text x="12.8" y="205.8" transform="rotate(-90 12.8 205.8)">Инв. № дубл.</text>
<text x="12.8" y="231.6" transform="rotate(-90 12.8 231.6)">Взам. инв. №</text>
<text x="159.1" y="256.8">Лит.</text>
<text x="173.1" y="256.8">Масса</text>
<text x="188" y="256.8">Масштаб</text>
<text x="12.8" y="261.7" transform="rotate(-90 12.8 261.7)">Подп. и дата</text>
<text x="41.2" y="261.8">№ докум.</text>
<text x="63.6" y="261.8">Подп.</text>
<text x="21" y="266.8">Разраб.</text>
<text x="38" y="266.8">Павлов М.М.</text>
<text x="21" y="271.8">Пров.</text>
<text x="38" y="271.8">Панов Т.А</text>
<text x="21" y="276.8">Т.контр.</text>
<text x="156.9" y="276.8">Лист</text>
<text x="177.9" y="276.8">Листов</text>
<text x="198.4" y="276.8">1</text>
<text x="21" y="286.8">Н.контр.</text>
<text x="7.5" y="292.5" transform="rotate(-90 7.5 292.5)">КОМПАС-3Dv23Учебнаяверсия©2024ООО&quot;АСКОН-Системыпроектирования&quot;, Россия. Всеправазащищены.</text>
<text x="12.8" y="290.8" transform="rotate(-90 12.8 290.8)">Инв. № подл.</text>
<text x="21" y="291.8">Утв.</text>
<text x="8.5" y="296.7">Недлякоммерческогоиспользования</text>
<text x="96" y="296.8">Копировал</text>
<text x="166" y="296.8">Формат</text>
<text x="186" y="296.8">A4</text>
</g>
<g font-size="5.3">
<text x="21.1" y="261.8">Изм.</text>
<text x="28.1" y="261.8">Лист</text>
<text x="76.1" y="261.8">Дата</text>
</g>
<g font-size="5.1">
<text x="95.1" y="47.4" transform="rotate(-90 95.1 47.4)">5</text>
<text x="95.1" y="51.9" transform="rotate(-90 95.1 51.9)">+</text>
<text x="95.1" y="50.2" transform="rotate(-90 95.1 50.2)">0</text>
<text x="95.1" y="48.1" transform="rotate(-90 95.1 48.1)">,</text>
<text x="100.8" y="52.3" transform="rotate(-90 100.8 52.3)">0</text>
<text x="100.8" y="50.2" transform="rotate(-90 100.8 50.2)">,</text>
<text x="100.8" y="49.5" transform="rotate(-90 100.8 49.5)">2</text>
<text x="100.8" y="54" transform="rotate(-90 100.8 54)">+</text>
<text x="74.7" y="77.5">+2</text>
<text x="32.4" y="147.3" transform="rotate(-90 32.4 147.3)">+</text>
<text x="32.4" y="145.6" transform="rotate(-90 32.4 145.6)">5</text>
<text x="76" y="266.8">2</text>
<text x="76.9" y="266.8">0.02.2026</text>
<text x="76" y="271.8">2</text>
<text x="76.9" y="271.8">0.02.2026</text>
</g>
</svg>
